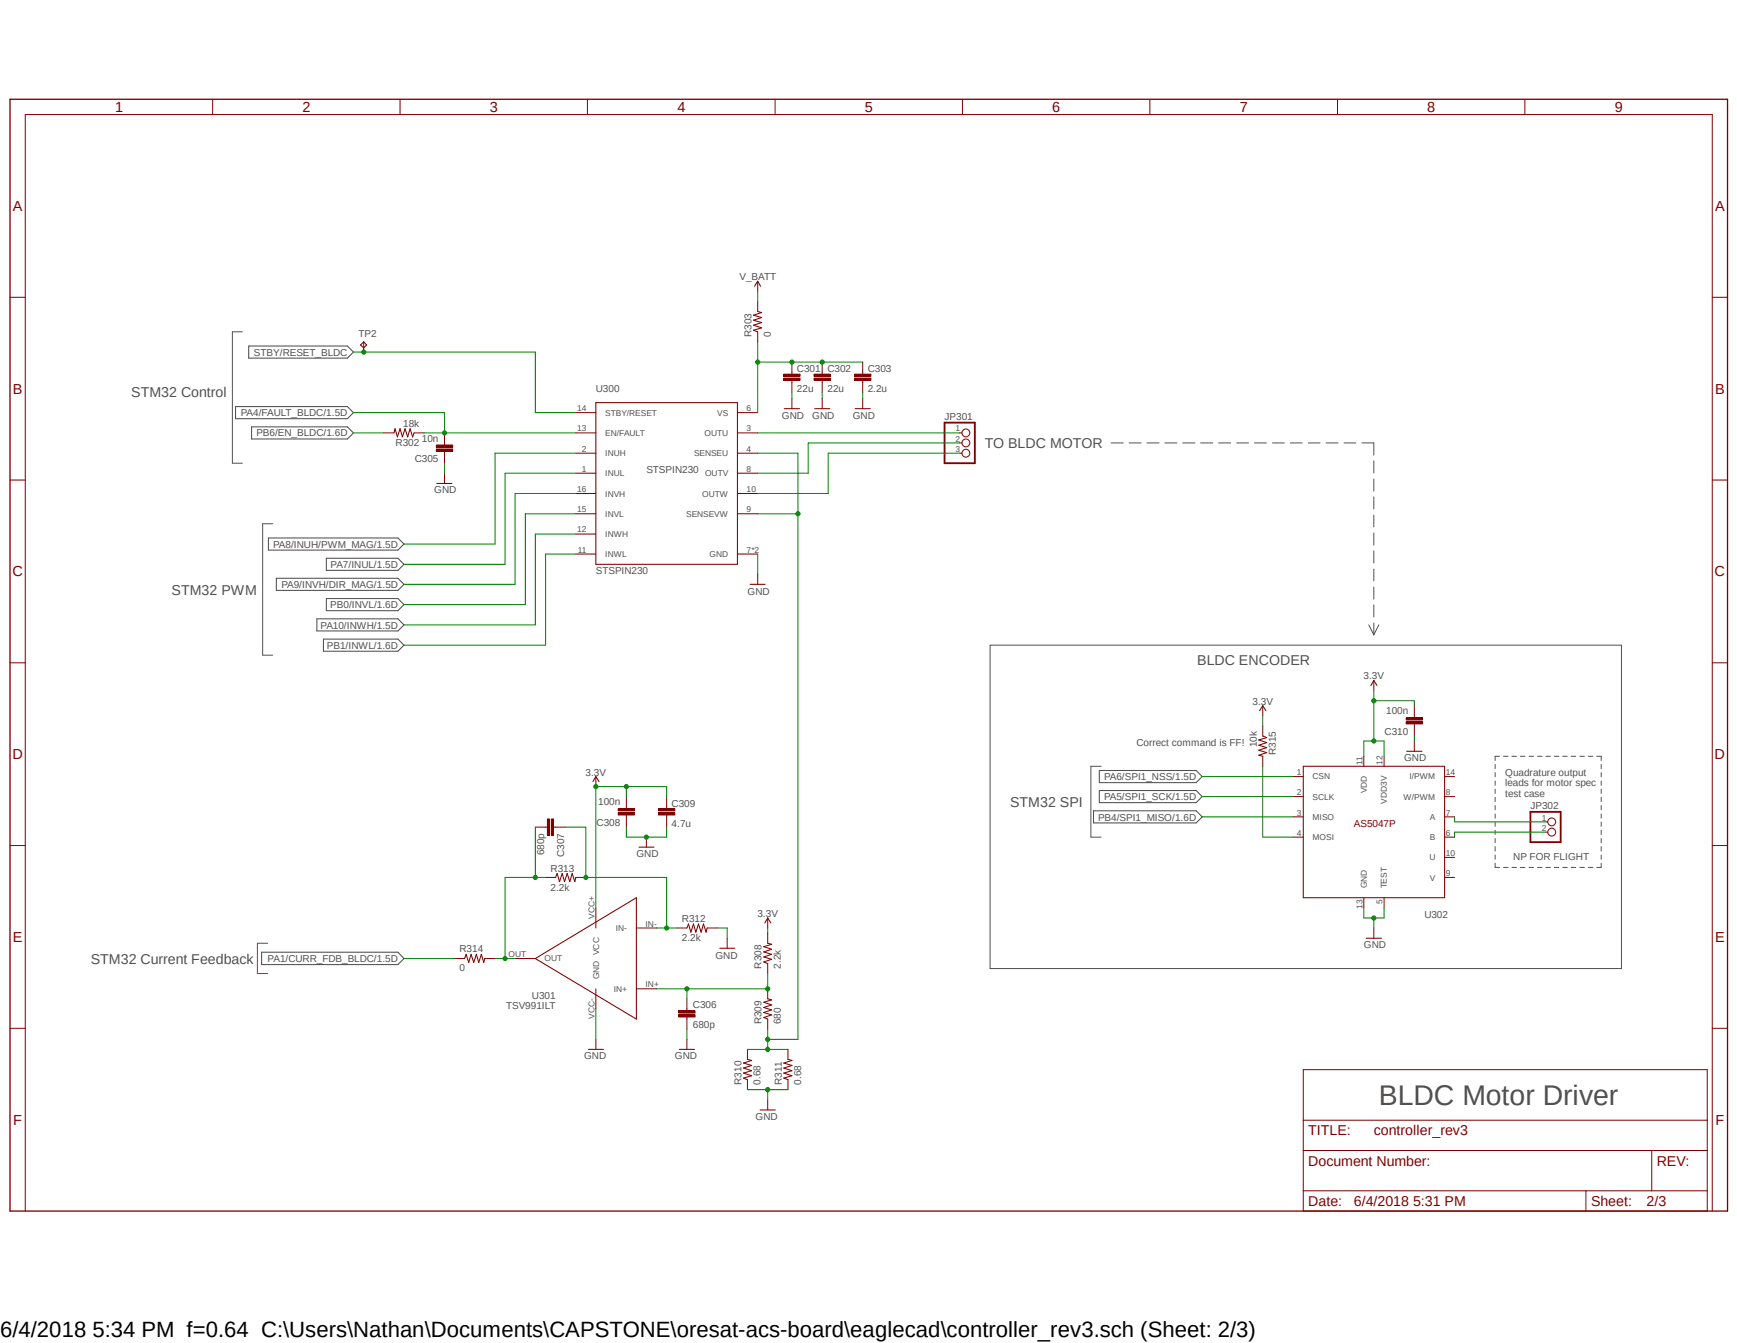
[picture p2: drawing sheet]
<svg xmlns="http://www.w3.org/2000/svg" width="279mm" height="216mm" viewBox="0 0 279 216" stroke-linecap="round" stroke-linejoin="round" font-family="sans-serif">
<path d="M1.3 15.7l276.8 179.4M278.1 15.7l-276.8 179.4" fill="none" stroke="#fff" stroke-width=".16"/>
<g fill="none" stroke="#505050" stroke-width=".16">
<path d="M39 53.3h-1.6v21.2h1.6M178.7 71.2h2M181.6 71.2h2M184.5 71.2h1.9M187.4 71.2h1.9M190.2 71.2h2M193.1 71.2h2M196 71.2h2M198.9 71.2h1.9M201.8 71.2h1.9M204.7 71.2h1.9M207.6 71.2h1.9"/>
<path d="M210.4 71.2h1.9M213.3 71.2h1.9M216.2 71.2h1.9M219.1 71.2h1.9v2M221 74.1v1.9M221 77v2M221 79.9v1.9M43.9 84.2h-1.7v21.1h1.7M221 82.8v1.9M221 85.7v1.9M221 88.6v1.9M221 91.5v1.9"/>
<path d="M221 94.4v1.9M221 97.2v2M159.3 103.7h101.5v52h-101.5zM220.2 100.5l.8 1.6M221 100.2v1.9M221.8 100.5l-.8 1.6M177.1 123.2h-1.6v11.4h1.6M240.5 122.9v.7M240.5 124.2v.7M240.5 125.6v.6M240.5 126.9v.7M240.5 128.2v.7"/>
<path d="M240.5 129.5v.7M240.5 130.9v.6M240.5 132.2v.6M240.5 133.5v.7M240.5 134.8v.7M240.5 136.1v.7M240.5 137.5v.6M240.5 138.8v.6h.7M241.2 121.6h-.7v.7M241.9 139.4h.7M241.9 121.6h.7M243.2 139.4h.7"/>
<path d="M243.2 121.6h.7M244.6 139.4h.7M244.6 121.6h.7M246 139.4h.7M246 121.6h.7M247.3 139.4h.7M247.3 121.6h.7M248.7 139.4h.7M248.7 121.6h.7M250 139.4h.7M250 121.6h.7M251.4 139.4h.7"/>
<path d="M251.4 121.6h.7M252.7 139.4h.7M252.7 121.6h.7M254.1 139.4h.7M254.1 121.6h.7M255.5 139.4h.7M255.5 121.6h.7M256.8 121.6h.8v.7M257.6 138.8v.6h-.8M257.6 122.9v.7M257.6 124.2v.7M257.6 125.6v.6"/>
<path d="M257.6 126.9v.7M257.6 128.2v.7M257.6 129.5v.7M257.6 130.9v.6M257.6 132.2v.6M257.6 133.5v.7M257.6 134.8v.7M257.6 136.1v.7M257.6 137.5v.6M43.1 151.6h-1.7v4.9h1.7"/>
</g>
<g fill="none" stroke="#505050" stroke-width=".17">
<path d="M40 55.6h15.9l1 1-1 1h-15.9zM37.9 65.4h18l1 .9-1 1h-18zM40.5 68.6h15.4l1 1-1 1h-15.4zM43.2 86.5h20.8l1 1-1 .9h-20.8zM44.4 93h19.6l1 .9-1 1h-19.6zM51 99.5h13l1 1-1 .9h-13zM52.5 89.7h11.5l1 1-1 1h-11.5zM52.5 96.2h11.5l1 1-1 1h-11.5zM52 102.7h12l1 1-1 1h-12zM175.9 130.3h16.5l1 1-1 1h-16.5zM176.8 127.1h15.6l1 1-1 .9h-15.6zM176.8 123.9h15.6l1 .9-1 1h-15.6z"/>
<path d="M42.1 153.1h21.9l1 1-1 1h-21.9z"/>
</g>
<path d="M1.6 16h276.3v178.7h-276.3z" fill="none" stroke="#800000" stroke-width=".21"/>
<g fill="none" stroke="#800000" stroke-width=".16">
<path d="M34.2 16v2.4M64.3 16v2.4M94.5 16v2.4M124.7 16v2.4M154.8 16v2.4M185 16v2.4M215.1 16v2.4M245.3 16v2.4M1.6 47.8h2.5M58.5 54.9v1.7M121.9 45.2v1.6M121.9 48.5v1.6"/>
<path d="M121.9 53.3v1.6M127.4 58.2v2M132.2 58.2v2M138.8 58.2v2M275.4 47.8h2.5M1.6 77.2h2.5M61.7 69.6h1.7M66.6 69.6h1.6M70.2 71.5h2.6v.4h-2.6zM70.2 72.2h2.6v.3h-2.6zM71.5 69.6v1.9M71.5 72.5v2"/>
<path d="M71.5 76.1v1.6M92.6 66.3h3.2M92.6 69.6h3.2M92.6 72.9h3.2M92.6 76.1h3.2M92.6 79.3h3.2M118.6 66.3h3.3M118.6 69.6h3.3M118.6 72.9h3.3M118.6 76.1h3.3M118.6 79.3h3.3M126.1 60.8h2.6v.3h-2.6z"/>
<path d="M126.1 60.2h2.6v.3h-2.6zM127.4 61.1v2M127.4 64.1v1.6M130.9 60.8h2.7v.3h-2.7zM130.9 60.2h2.7v.3h-2.7zM132.2 61.1v2M132.2 64.1v1.6M137.5 60.8h2.6v.3h-2.6zM137.5 60.2h2.6v.3h-2.6zM138.8 61.1v2M138.8 64.1v1.6M154.3 69.6h.4"/>
<path d="M154.3 72.9h.4M154.3 71.2h.4M275.4 77.2h2.5M92.6 82.6h3.2M92.6 85.9h3.2M92.6 89.1h3.2M118.6 82.6h3.3M118.6 89.1h3.3M121.9 92.3v1.6M1.6 106.6h2.5M203.1 113.5v1.6M203.1 116.7v1.6"/>
<path d="M221 109.4v1.6M226.2 115.4h2.6v.3h-2.6zM226.2 116h2.6v.4h-2.6zM227.5 113.5v1.9M227.5 116.4v1.9M227.5 119.1v1.7M275.4 106.6h2.5M1.6 135.9h2.5M86.1 133h2M88.1 131.7h.3v2.6h-.3zM88.7 131.7h.3v2.6h-.3zM89 133h2"/>
<path d="M95.8 124.8v1.6M99.4 130h2.7v.3h-2.7zM99.4 130.7h2.7v.3h-2.7zM100.8 128.1v1.9M100.8 131v2M104 134.6v1.6M105.9 130.7h2.6v.3h-2.6zM105.9 130h2.6v.3h-2.6zM107.2 128.1v1.9M107.2 131v2M203.1 121.6v1.6M208 124.8h1.6"/>
<path d="M208 128.1h1.6M208 131.3h1.6M208 134.6h1.6M219.4 121.6v1.6M222.6 121.6v1.6M232.4 124.8h1.6M232.4 128.1h1.6M232.4 131.3h1.6M232.4 134.6h1.6M232.4 137.8h1.6M248.6 132.1h.4M248.6 133.8h.4"/>
<path d="M275.4 135.9h2.5M73.1 154.1h1.6M78 154.1h1.6M82.8 154.1h3.3M87.8 141.1h1.6M92.6 141.1h1.6M95.8 146v3.2M95.8 159v3.2M102.4 159h3.2M102.4 149.2h3.2M108.9 149.2h1.6M113.7 149.2h1.7"/>
<path d="M117 150.8v1.6M123.5 147.6v1.6M123.5 150v1.6M123.5 154.9v1.6M123.5 159v1.6M219.4 144.3v1.7M221 149.2v1.6M222.6 144.3v1.7M232.4 141.1h1.6M1.6 165.3h2.5M95.8 167.1v1.6M109.2 163.2h2.6v.3h-2.6z"/>
<path d="M109.2 162.5h2.6v.4h-2.6zM110.5 160.6v1.9M110.5 163.5v1.9M110.5 167.1v1.6M120.2 168.7v1.6M120.2 173.6v1.6M123.5 163.8v1.6M123.5 176.8v1.6M126.7 168.7v1.6M126.7 173.6v1.6M209.6 172h65v22.7h-65zM275.4 165.3h2.5"/>
<path d="M4.1 194.7v-176.3h271.3v176.3M209.6 185h65M209.6 191.4h65M209.6 180.1h65M255.1 191.4v3.3M265.7 185v6.4"/>
<circle cx="155.4" cy="69.6" r=".63"/>
<circle cx="155.4" cy="71.2" r=".63"/>
<circle cx="155.4" cy="72.9" r=".63"/>
<circle cx="249.6" cy="132.1" r=".63"/>
<circle cx="249.6" cy="133.8" r=".63"/>
</g>
<g fill="none" stroke="#800000" stroke-width=".17">
<path d="M58.5 54.9l.5 .6-.5 .4-.5-.4zM121.4 46l.5-.8 .4 .8M121.9 50.1l.6 .1-1.3 .5 1.3 .4-1.3 .4 1.3 .4-1.3 .4 1.3 .4-1.3 .4 .7 .2M63.4 69.6l.1-.7 .4 1.3 .4-1.3 .4 1.3 .5-1.3 .4 1.3 .4-1.3 .4 1.3 .2-.6M70.3 77.7h2.4M95.8 64.7h22.8v26h-22.8zM126.2 65.7h2.4M131.1 65.7h2.4M137.5 65.7h2.5M120.6 93.9h2.5M202.6 114.3l.5-.8 .5 .8M203.1 118.3l.7 .3-1.3 .4 1.3 .4-1.3 .4 1.3 .4-1.3 .4 1.3 .4-1.3 .4 .6 .2"/>
<path d="M220.5 110.2l.5-.8 .5 .8M95.4 125.6l.4-.8 .6 .8M102.8 136.2h2.4M209.6 123.2h22.8v21.1h-22.8zM226.3 120.8h2.4M74.7 154.1l.3-.7 .4 1.3 .4-1.3 .4 1.3 .4-1.3 .4 1.3 .4-1.3 .4 1.3 .2-.6M86.1 154.1l16.3-9.8v19.5zM89.4 141.1l.2-.7 .4 1.3 .4-1.3 .4 1.3 .4-1.3 .5 1.3 .3-1.3 .5 1.3 .1-.6M110.5 149.2l.2-.7 .4 1.4 .4-1.4 .4 1.4 .5-1.4 .4 1.4 .4-1.4 .4 1.4 .1-.7M115.8 152.4h2.4M123 148.4l.5-.8 .5 .8M123.5 151.6l.6 .2-1.2 .4 1.2 .4-1.2 .4 1.2 .4-1.2 .4 1.2 .4-1.2 .4 .6 .3"/>
<path d="M219.8 150.8h2.4M94.7 168.7h2.4M109.3 168.7h2.4M120.2 170.3l.7 .2-1.3 .4 1.3 .4-1.3 .4 1.3 .4-1.3 .4 1.3 .4-1.3 .4 .6 .3M122.3 178.4h2.4M123.5 160.6l.6 .1-1.2 .4 1.2 .4-1.2 .5 1.2 .3-1.2 .5 1.2 .4-1.2 .4 .6 .2M126.7 170.3l.7 .2-1.3 .4 1.3 .4-1.3 .4 1.3 .4-1.3 .4 1.3 .4-1.3 .4 .6 .3"/>
</g>
<g fill="none" stroke="#800000" stroke-width=".34">
<path d="M70.2 71.7h2.6M70.2 72.3h2.6M126.1 61h2.6M126.1 60.3h2.6M130.9 61h2.7M130.9 60.3h2.7M137.5 61h2.6M137.5 60.3h2.6M226.2 115.6h2.6M226.2 116.2h2.6M88.2 131.7v2.6M88.9 131.7v2.6"/>
<path d="M99.4 130.2h2.7M99.4 130.9h2.7M105.9 130.2h2.6M105.9 130.9h2.6M109.2 163.3h2.6M109.2 162.7h2.6"/>
</g>
<path d="M151.9 67.9h4.9v6.6h-4.9zM246.2 130.5h4.8v4.9h-4.8z" fill="none" stroke="#800000" stroke-width=".3"/>
<path d="M71.5 74.5v1.6M121.9 89.1v3.2M100.8 133v1.6h6.4" fill="none" stroke="#008000" stroke-width=".16"/>
<circle cx="104" cy="134.6" r=".33" fill="#008000"/>
<g fill="none" stroke="#008000" stroke-width=".16">
<path d="M107.2 133v1.6M110.5 165.4v1.7M120.2 175.2h6.5M123.5 175.2v1.6"/>
<circle cx="104" cy="134.6" r=".33"/>
</g>
<circle cx="123.5" cy="175.2" r=".33" fill="#008000"/>
<g fill="none" stroke="#008000" stroke-width=".16">
<path d="M115.4 149.2h1.6v1.6M219.4 147.6h3.2M221 147.6v1.6M95.8 162.2v4.9"/>
<circle cx="123.5" cy="175.2" r=".33"/>
</g>
<circle cx="221" cy="147.6" r=".33" fill="#008000"/>
<g fill="none" stroke="#008000" stroke-width=".16">
<path d="M127.4 63.1v1M132.2 63.1v1M138.8 63.1v1M227.5 118.3v.8M95.8 126.4h11.4v1.7M100.8 126.4v1.7M123.5 149.2v.8M219.4 146v1.6M222.6 146v1.6"/>
<circle cx="221" cy="147.6" r=".33"/>
</g>
<circle cx="100.8" cy="126.4" r=".33" fill="#008000"/>
<circle cx="100.8" cy="126.4" r=".33" fill="none" stroke="#008000" stroke-width=".16"/>
<circle cx="95.8" cy="126.4" r=".33" fill="#008000"/>
<g fill="none" stroke="#008000" stroke-width=".16">
<path d="M203.1 115.1v1.6M219.4 119.1h3.2M221 112.6v6.5M95.8 126.4v19.6"/>
<circle cx="95.8" cy="126.4" r=".33"/>
</g>
<circle cx="221" cy="119.1" r=".33" fill="#008000"/>
<g fill="none" stroke="#008000" stroke-width=".16">
<path d="M221 111v1.6h6.5"/>
<circle cx="221" cy="119.1" r=".33"/>
</g>
<circle cx="221" cy="112.6" r=".33" fill="#008000"/>
<g fill="none" stroke="#008000" stroke-width=".16">
<path d="M121.9 69.6h32.4M121.9 72.9h6.5v94.2M154.3 71.2h-24.3v4.9h-8.1M121.9 82.6h6.5M219.4 119.1v2.5M222.6 119.1v2.5M227.5 112.6v.9"/>
<circle cx="221" cy="112.6" r=".33"/>
</g>
<circle cx="128.4" cy="82.6" r=".33" fill="#008000"/>
<g fill="none" stroke="#008000" stroke-width=".16">
<path d="M120.2 168.7h3.3"/>
<circle cx="128.4" cy="82.6" r=".33"/>
</g>
<circle cx="123.5" cy="168.7" r=".33" fill="#008000"/>
<g fill="none" stroke="#008000" stroke-width=".16">
<path d="M123.5 165.4v3.3h3.2"/>
<circle cx="123.5" cy="168.7" r=".33"/>
</g>
<circle cx="123.5" cy="167.1" r=".33" fill="#008000"/>
<g fill="none" stroke="#008000" stroke-width=".16">
<path d="M65 154.1h8.1M110.5 159v1.6M123.5 156.5v2.5h-17.9M123.5 167.1h4.9"/>
<circle cx="123.5" cy="167.1" r=".33"/>
</g>
<circle cx="110.5" cy="159" r=".33" fill="#008000"/>
<circle cx="110.5" cy="159" r=".33" fill="none" stroke="#008000" stroke-width=".16"/>
<circle cx="123.5" cy="159" r=".33" fill="#008000"/>
<g fill="none" stroke="#008000" stroke-width=".16">
<path d="M154.3 72.9h-21.1v6.4h-11.3M94.2 133v8.1h13v8.1M105.6 149.2h3.3"/>
<circle cx="123.5" cy="159" r=".33"/>
</g>
<circle cx="107.2" cy="149.2" r=".33" fill="#008000"/>
<g fill="none" stroke="#008000" stroke-width=".16">
<path d="M91 133h3.2"/>
<circle cx="107.2" cy="149.2" r=".33"/>
</g>
<circle cx="94.2" cy="141.1" r=".33" fill="#008000"/>
<g fill="none" stroke="#008000" stroke-width=".16">
<path d="M86.1 133v8.1M81.2 141.1h6.6"/>
<circle cx="94.2" cy="141.1" r=".33"/>
</g>
<circle cx="86.1" cy="141.1" r=".33" fill="#008000"/>
<g fill="none" stroke="#008000" stroke-width=".16">
<path d="M79.6 154.1h3.2M81.2 141.1v13"/>
<circle cx="86.1" cy="141.1" r=".33"/>
</g>
<circle cx="81.2" cy="154.1" r=".33" fill="#008000"/>
<g fill="none" stroke="#008000" stroke-width=".16">
<path d="M56.9 56.6h29.2v9.7h6.5"/>
<circle cx="81.2" cy="154.1" r=".33"/>
</g>
<circle cx="58.5" cy="56.6" r=".33" fill="#008000"/>
<g fill="none" stroke="#008000" stroke-width=".16">
<path d="M56.9 69.6h4.8M56.9 66.3h14.6M68.2 69.6h24.4M92.6 72.9h-13v14.6h-14.6M92.6 76.1h-11.4v14.6h-16.2M92.6 79.3h-9.8v14.6h-17.8M92.6 85.9h-6.5v14.6h-21.1M92.6 89.1h-4.8v14.6h-22.8M92.6 82.6h-8.1v14.6h-19.5"/>
<circle cx="58.5" cy="56.6" r=".33"/>
</g>
<circle cx="71.5" cy="69.6" r=".33" fill="#008000"/>
<g fill="none" stroke="#008000" stroke-width=".16">
<path d="M138.8 58.2h-16.9v8.1M71.5 66.3v3.3M193.4 128.1h14.6M193.4 131.3h14.6M193.4 124.8h14.6M203.1 123.2v11.4h4.9M234 131.3v.8h14.6M248.6 133.8h-14.6v.8"/>
<circle cx="71.5" cy="69.6" r=".33"/>
</g>
<circle cx="127.4" cy="58.2" r=".33" fill="#008000"/>
<circle cx="127.4" cy="58.2" r=".33" fill="none" stroke="#008000" stroke-width=".16"/>
<circle cx="132.3" cy="58.2" r=".33" fill="#008000"/>
<g fill="none" stroke="#008000" stroke-width=".16">
<path d="M121.9 54.9v3.3"/>
<circle cx="132.3" cy="58.2" r=".33"/>
</g>
<circle cx="121.9" cy="58.2" r=".33" fill="#008000"/>
<g fill="none" stroke="#008000" stroke-width=".16">
<path d="M121.9 46.8v1.7"/>
<circle cx="121.9" cy="58.2" r=".33"/>
</g>
<text font-size="4.6" fill="#505050" x="221.8" y="177.6">BLDC Motor Driver</text>
<text font-size="3.6" x="0" y="214.9">6/4/2018 5:34 PM f=0.64 C:\Users\Nathan\Documents\CAPSTONE\oresat-acs-board\eaglecad\controller_rev3.sch (Sheet: 2/3)</text>
<g font-size="2.3" fill="#800000">
<text x="18.5" y="18">1</text>
<text x="48.6" y="18">2</text>
<text x="78.8" y="18">3</text>
<text x="109" y="18">4</text>
<text x="139.1" y="18">5</text>
<text x="169.3" y="18">6</text>
<text x="199.4" y="18">7</text>
<text x="229.6" y="18">8</text>
<text x="259.7" y="18">9</text>
<text x="2.1" y="33.9">A</text>
<text x="275.9" y="33.9">A</text>
<text x="2.1" y="63.3">B</text>
<text x="275.9" y="63.3">B</text>
<text x="2" y="92.7">C</text>
<text x="275.8" y="92.7">C</text>
<text x="2" y="122">D</text>
<text x="275.8" y="122">D</text>
<text x="2.1" y="151.4">E</text>
<text x="275.9" y="151.4">E</text>
<text x="2.1" y="180.8">F</text>
<text x="210.4" y="182.5">TITLE:</text>
<text x="221" y="182.5">controller_rev3</text>
<text x="275.9" y="180.8">F</text>
<text x="210.4" y="187.4">Document Number:</text>
<text x="266.5" y="187.4">REV:</text>
<text x="210.4" y="193.9">Date:</text>
<text x="217.8" y="193.9">6/4/2018 5:31 PM</text>
<text x="256" y="193.9">Sheet:</text>
<text x="264.9" y="193.9">2/3</text>
</g>
<g font-size="2.3" fill="#505050">
<text x="21.1" y="63.9">STM32 Control</text>
<text x="158.4" y="72">TO BLDC MOTOR</text>
<text x="27.6" y="95.6">STM32 PWM</text>
<text x="192.6" y="107">BLDC ENCODER</text>
<text x="162.5" y="129.7">STM32 SPI</text>
<text x="14.6" y="154.9">STM32 Current Feedback</text>
</g>
<g font-size="1.6" fill="#505050">
<text x="119" y="45">V_BATT</text>
<text x="40.9" y="57.2">STBY/RESET_BLDC</text>
<text x="57.7" y="54.1">TP2</text>
<text x="120.9" y="54.1" transform="rotate(-90 120.9 54.1)">R303</text>
<text x="124" y="54.1" transform="rotate(-90 124 54.1)">0</text>
<text x="128.2" y="59.8">C301 C302</text>
<text x="139.6" y="59.8">C303</text>
<text x="95.8" y="63.1">U300</text>
<text x="128.2" y="63.1">22u</text>
<text x="133.1" y="63.1">22u</text>
<text x="139.6" y="63.1">2.2u</text>
<text x="38.7" y="66.9">PA4/FAULT_BLDC/1.5D</text>
<text x="41.2" y="70.1">PB6/EN_BLDC/1.6D</text>
<text x="63.6" y="71.7">R302</text>
<text x="64.9" y="68.6">18k</text>
<text x="67.9" y="71">10n</text>
<text x="125.8" y="67.3">GND</text>
<text x="130.6" y="67.3">GND</text>
<text x="137.2" y="67.3">GND</text>
<text x="151.9" y="67.6">JP301</text>
<text x="66.7" y="74.2">C305</text>
<text x="104" y="76.1">STSPIN230</text>
<text x="69.9" y="79.3">GND</text>
<text x="43.9" y="88.1">PA8/INUH/PWM_MAG/1.5D</text>
<text x="45.3" y="94.5">PA9/INVH/DIR_MAG/1.5D</text>
<text x="53.2" y="91.3">PA7/INUL/1.5D</text>
<text x="95.8" y="92.3">STSPIN230</text>
<text x="120.2" y="95.6">GND</text>
<text x="51.6" y="101.1">PA10/INWH/1.5D</text>
<text x="53.1" y="97.8">PB0/INVL/1.6D</text>
<text x="52.6" y="104.3">PB1/INWL/1.6D</text>
<text x="201.5" y="113.3">3.3V</text>
<text x="219.3" y="109.2">3.3V</text>
<text x="182.8" y="120">Correct command is FF!</text>
<text x="222.7" y="118.1">C310</text>
<text x="223" y="114.9">100n</text>
<text x="94.2" y="124.7">3.3V</text>
<text x="177.6" y="125.4">PA6/SPI1_NSS/1.5D</text>
<text x="202.1" y="120.1" transform="rotate(-90 202.1 120.1)">10k</text>
<text x="205.2" y="121.3" transform="rotate(-90 205.2 121.3)">R315</text>
<text x="225.9" y="122.4">GND</text>
<text x="242.1" y="124.7">Quadrature output</text>
<text x="96.2" y="129.5">100n</text>
<text x="108" y="129.7">C309</text>
<text x="176.6" y="131.9">PB4/SPI1_MISO/1.6D</text>
<text x="177.6" y="128.7">PA5/SPI1_SCK/1.5D</text>
<text x="242.1" y="126.4">leads for motor spec</text>
<text x="242.1" y="128.1">test case</text>
<text x="246.2" y="130.1">JP302</text>
<text x="87.5" y="137.5" transform="rotate(-90 87.5 137.5)">680p</text>
<text x="90.8" y="137.8" transform="rotate(-90 90.8 137.8)">C307</text>
<text x="96" y="132.7">C308</text>
<text x="102.4" y="137.8">GND</text>
<text x="108" y="133">4.7u</text>
<text x="88.6" y="143.2">2.2k</text>
<text x="88.6" y="140.1">R313</text>
<text x="243.4" y="138.2">NP FOR FLIGHT</text>
<text x="109.7" y="148.3">R312</text>
<text x="121.8" y="147.4">3.3V</text>
<text x="229.1" y="147.6">U302</text>
<text x="43.1" y="154.6">PA1/CURR_FDB_BLDC/1.5D</text>
<text x="73.9" y="153.1">R314</text>
<text x="109.7" y="151.3">2.2k</text>
<text x="115.1" y="154.1">GND</text>
<text x="122.5" y="155.7" transform="rotate(-90 122.5 155.7)">R308</text>
<text x="125.6" y="155.7" transform="rotate(-90 125.6 155.7)">2.2k</text>
<text x="219.4" y="152.4">GND</text>
<text x="73.9" y="156.2">0</text>
<text x="85.6" y="160.6">U301</text>
<text x="111.5" y="162">C306</text>
<text x="81.4" y="162.2">TSV991ILT</text>
<text x="111.5" y="165.2">680p</text>
<text x="122.5" y="164.6" transform="rotate(-90 122.5 164.6)">R309</text>
<text x="125.6" y="164.6" transform="rotate(-90 125.6 164.6)">680</text>
<text x="93.9" y="170.3">GND</text>
<text x="108.5" y="170.3">GND</text>
<text x="119.3" y="174.4" transform="rotate(-90 119.3 174.4)">R310</text>
<text x="122.3" y="174.4" transform="rotate(-90 122.3 174.4)">0.68</text>
<text x="125.8" y="174.4" transform="rotate(-90 125.8 174.4)">R311</text>
<text x="128.9" y="174.4" transform="rotate(-90 128.9 174.4)">0.68</text>
<text x="121.5" y="180.1">GND</text>
</g>
<text font-size="1.6" fill="#800000" x="217.8" y="133">AS5047P</text>
<g font-size="1.4" fill="#505050">
<text x="92.8" y="66.1">14</text>
<text x="92.8" y="69.3">13</text>
<text x="97.4" y="66.8">STBY/RESET</text>
<text x="97.4" y="70.1">EN/FAULT</text>
<text x="113.3" y="70.1">OUTU</text>
<text x="115.4" y="66.8">VS</text>
<text x="120.1" y="66.1">6</text>
<text x="120.1" y="69.3">3</text>
<text x="153.7" y="69.3">1</text>
<text x="153.7" y="71">2</text>
<text x="93.6" y="72.6">2</text>
<text x="93.6" y="75.9">1</text>
<text x="97.4" y="73.3">INUH</text>
<text x="97.4" y="76.6">INUL</text>
<text x="111.6" y="73.3">SENSEU</text>
<text x="113.4" y="76.6">OUTV</text>
<text x="120.1" y="72.6">4</text>
<text x="120.1" y="75.9">8</text>
<text x="153.7" y="72.6">3</text>
<text x="92.8" y="79.1">16</text>
<text x="92.8" y="82.3">15</text>
<text x="97.4" y="79.8">INVH</text>
<text x="97.4" y="83.1">INVL</text>
<text x="110.4" y="83.1">SENSEVW</text>
<text x="112.9" y="79.8">OUTW</text>
<text x="120.1" y="82.3">9</text>
<text x="120.1" y="79.1">10</text>
<text x="92.8" y="85.6">12</text>
<text x="92.9" y="88.9">11</text>
<text x="97.4" y="86.3">INWH</text>
<text x="97.4" y="89.6">INWL</text>
<text x="114.1" y="89.6">GND</text>
<text x="120.1" y="88.9">7*2</text>
<text x="208.6" y="124.6">1</text>
<text x="211.1" y="125.3">CSN</text>
<text x="219.2" y="123" transform="rotate(-90 219.2 123)">11</text>
<text x="222.4" y="123" transform="rotate(-90 222.4 123)">12</text>
<text x="226.7" y="125.3">I/PWM</text>
<text x="232.6" y="124.6">14</text>
<text x="208.6" y="127.8">2</text>
<text x="208.6" y="131.1">3</text>
<text x="211.1" y="128.6">SCLK</text>
<text x="211.1" y="131.8">MISO</text>
<text x="219.8" y="127.6" transform="rotate(-90 219.8 127.6)">VDD</text>
<text x="223.1" y="129.2" transform="rotate(-90 223.1 129.2)">VDD3V</text>
<text x="225.8" y="128.6">W/PWM</text>
<text x="230" y="131.8">A</text>
<text x="232.6" y="131.1">7</text>
<text x="232.6" y="127.8">8</text>
<text x="248" y="131.9">1</text>
<text x="208.6" y="134.4">4</text>
<text x="211.1" y="135">MOSI</text>
<text x="230" y="135">B</text>
<text x="232.6" y="134.4">6</text>
<text x="232.6" y="137.6">10</text>
<text x="248" y="133.5">2</text>
<text x="219.8" y="142.8" transform="rotate(-90 219.8 142.8)">GND</text>
<text x="223.1" y="142.8" transform="rotate(-90 223.1 142.8)">TEST</text>
<text x="229.9" y="138.3">U</text>
<text x="230" y="141.6">V</text>
<text x="232.6" y="140.8">9</text>
<text x="95.6" y="147.7" transform="rotate(-90 95.6 147.7)">VCC+</text>
<text x="99.1" y="149.7">IN-</text>
<text x="103.8" y="149">IN-</text>
<text x="219.2" y="146.1" transform="rotate(-90 219.2 146.1)">13</text>
<text x="222.4" y="145.3" transform="rotate(-90 222.4 145.3)">5</text>
<text x="81.8" y="153.8">OUT</text>
<text x="87.6" y="154.6">OUT</text>
<text x="96.4" y="157.4" transform="rotate(-90 96.4 157.4)">GND VCC</text>
<text x="98.7" y="159.4">IN+</text>
<text x="103.8" y="158.7">IN+</text>
<text x="95.6" y="163.7" transform="rotate(-90 95.6 163.7)">VCC-</text>
</g>
</svg>
